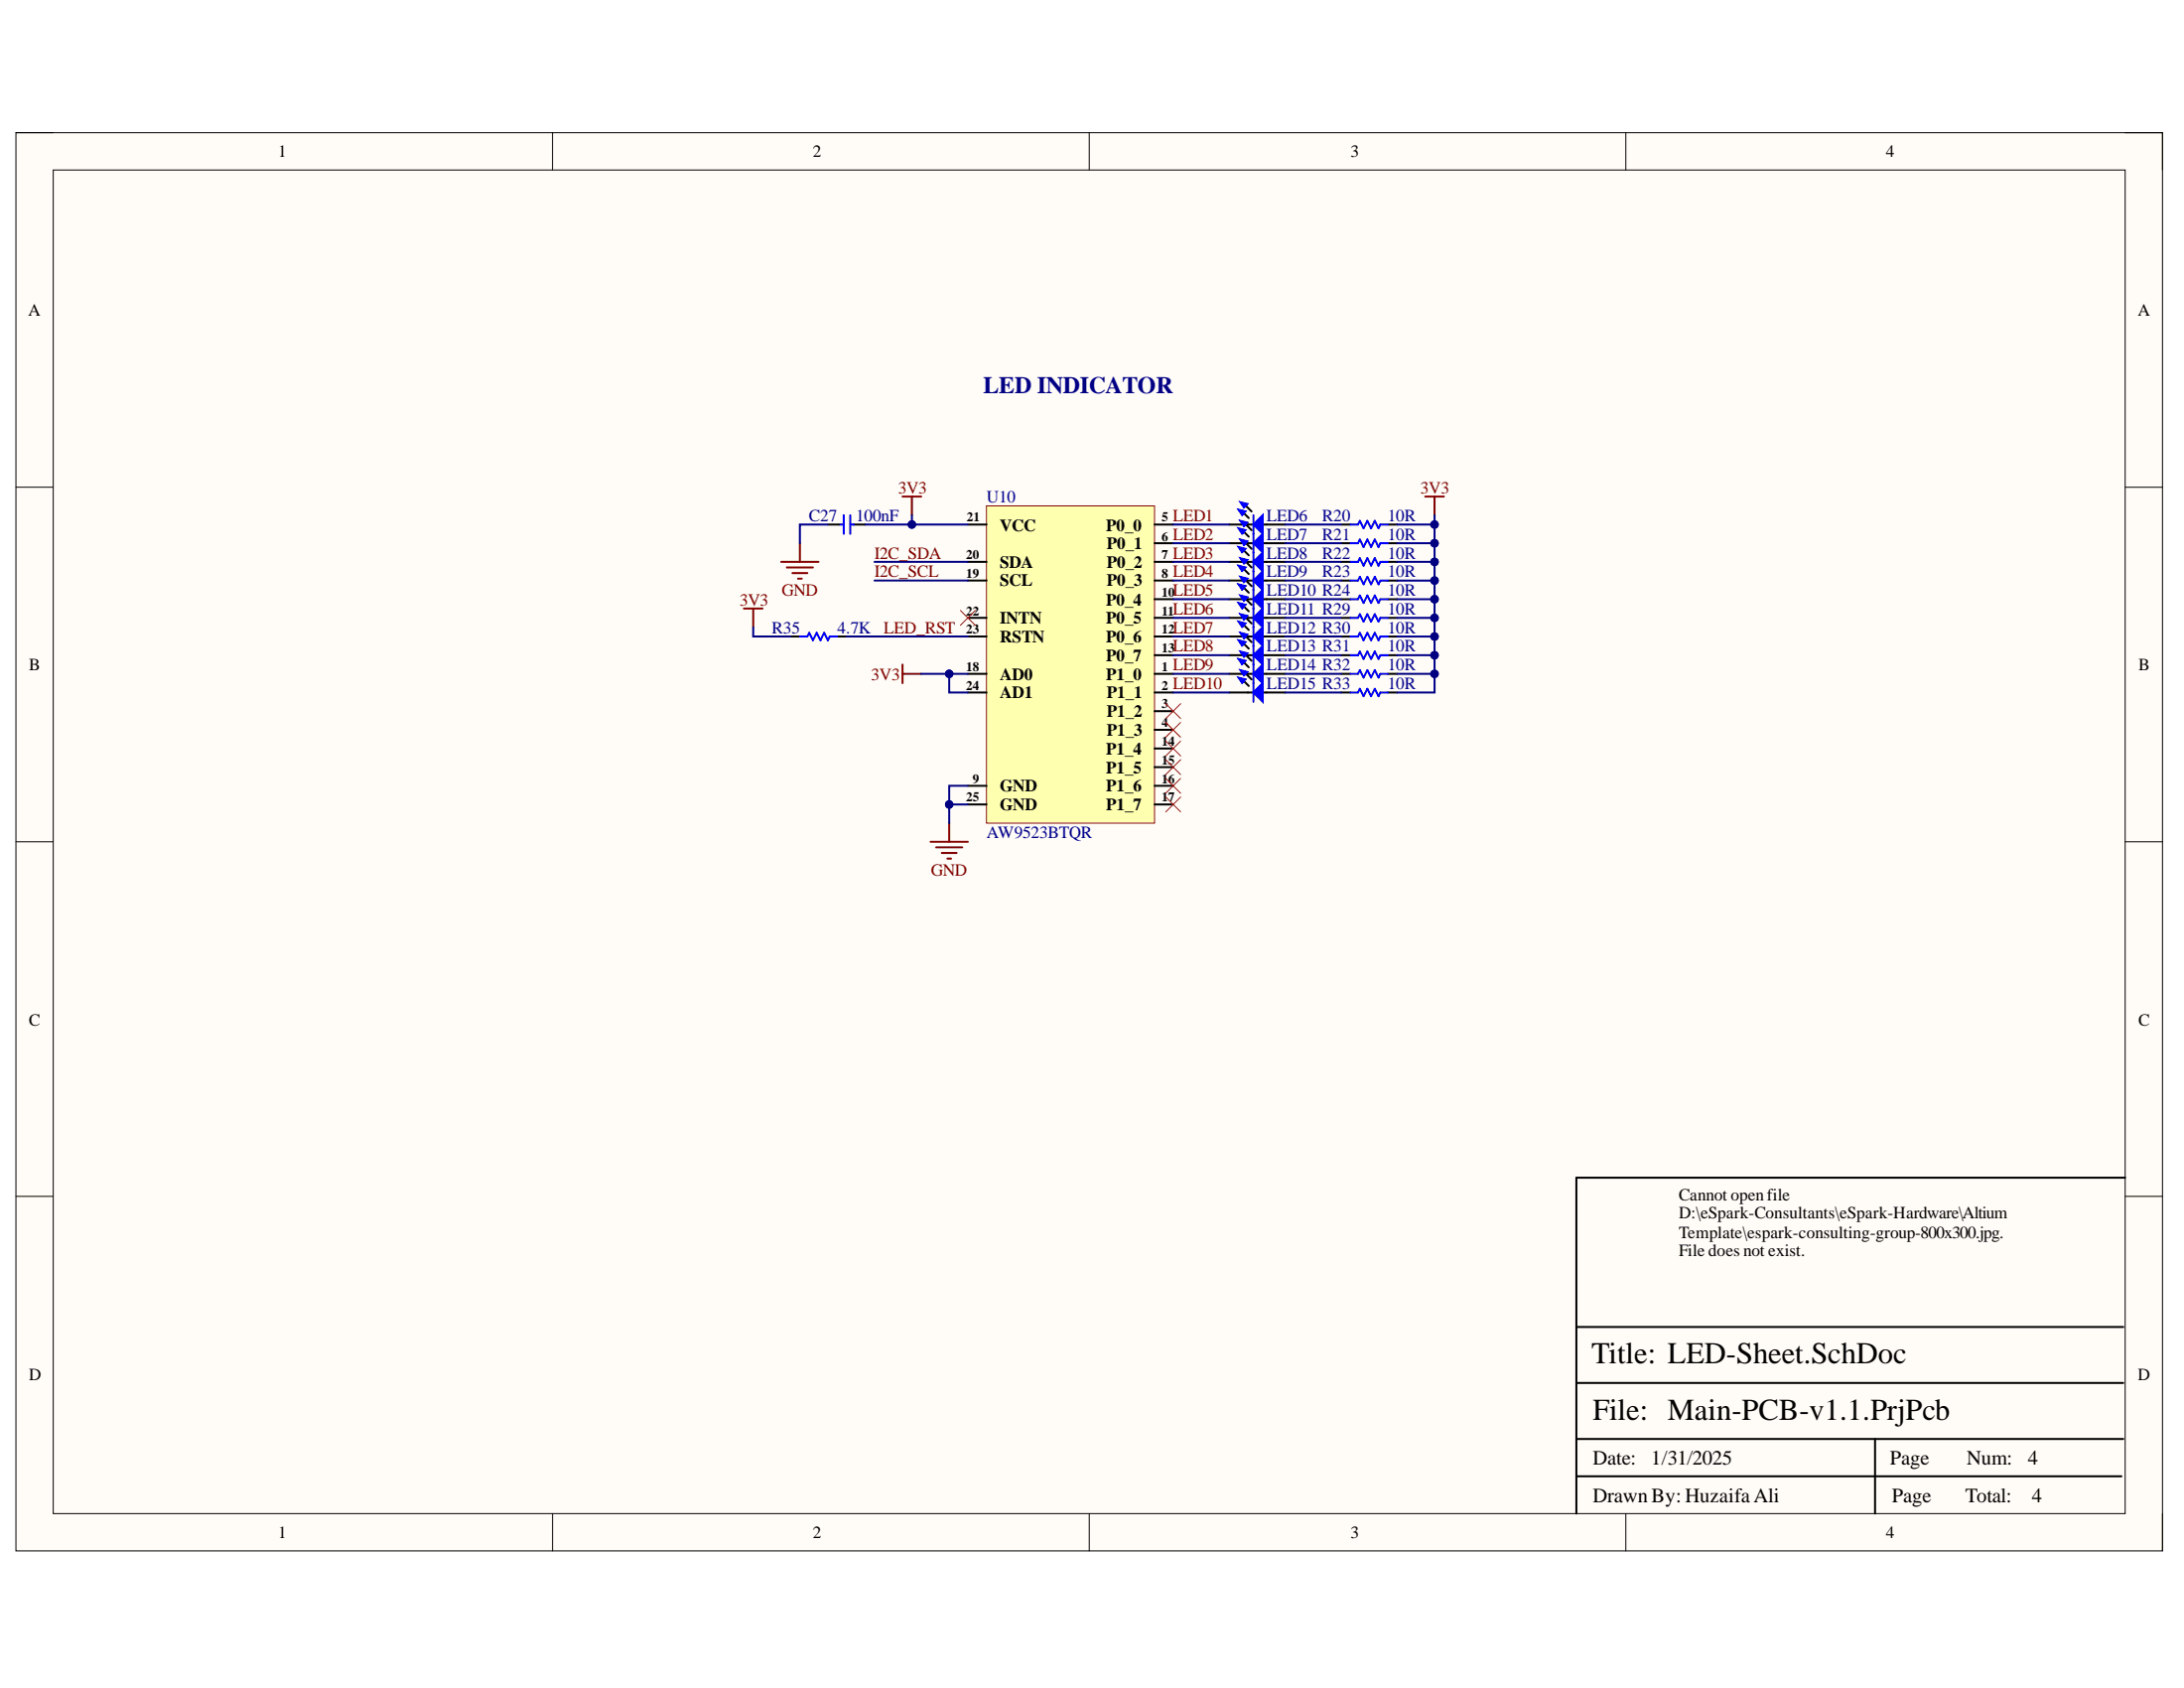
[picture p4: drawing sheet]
<svg xmlns="http://www.w3.org/2000/svg" width="279mm" height="216mm" viewBox="0 0 279 216" stroke-linecap="round" stroke-linejoin="round" font-family="sans-serif">
<path d="M2 17h274.6v181.4h-274.6z" fill-rule="evenodd" fill="#fffcf8"/>
<path d="M2 17h274.6v181.4h-274.6z" fill="none" stroke="#000" stroke-width=".13"/>
<path d="M6.8 21.7h265.1v171.9h-265.1z" fill-rule="evenodd" fill="#fffcf8"/>
<g fill="none" stroke="#000" stroke-width=".13">
<path d="M2 17h4.8M70.7 17v4.7M139.3 17v4.7M208 17v4.7M271.9 17h4.7v4.7M6.8 21.7h265.1v171.9h-265.1zM2 62.3h4.8M271.9 62.3h4.7M2 107.7h4.8M271.9 107.7h4.7M2 153h4.8M271.9 153h4.7"/>
<path d="M70.7 193.6v4.8M139.3 193.6v4.8M208 193.6v4.8M276.6 193.6v4.8"/>
</g>
<path d="M271.9 150.6h-70.2v43M201.7 176.9h69.9M201.7 169.7h69.9M201.7 188.8h69.7M201.7 184.1h69.9M239.9 184.1v9.5" fill="none" stroke="#000" stroke-width=".25"/>
<path d="M126.2 64.7h21.5v40.6h-21.5z" fill-rule="evenodd" fill="#ffffb0"/>
<path d="M126.2 64.7h21.5v40.6h-21.5z" fill="none" stroke="#800000" stroke-width=".13"/>
<g fill="none" stroke="#000" stroke-width=".25">
<path d="M105.9 67.1h1.4M109.1 67.1h1.6M123.8 67.1h2.4M123.8 71.9h2.4M123.8 74.3h2.4M123.8 79h2.4M147.7 67.1h2.4M147.7 69.5h2.4M147.7 71.9h2.4M147.7 74.3h2.4M147.7 76.6h2.4M147.7 79h2.4"/>
<path d="M159.2 65.7l.6 .6M171.6 67.1h1.2M171.6 69.5h1.2M171.6 71.9h1.2M171.6 74.3h1.2M171.6 76.6h1.2M171.6 79h1.2M177.5 67.1h1.2M177.5 69.5h1.2M177.5 71.9h1.2M177.5 74.3h1.2M177.5 76.6h1.2"/>
<path d="M177.5 79h1.2M101.1 81.4h1.2M107.1 81.4h1.2M123.8 86.2h2.4M123.8 88.6h2.4M123.8 81.4h2.4M147.7 86.2h2.4M147.7 88.6h2.4M147.7 91h2.4M147.7 93.3h2.4M147.7 81.4h2.4M147.7 83.8h2.4"/>
<path d="M147.7 95.7h2.4M147.7 98.1h2.4M171.6 86.2h1.2M171.6 88.6h1.2M171.6 81.4h1.2M171.6 83.8h1.2M177.5 86.2h1.2M177.5 88.6h1.2M177.5 81.4h1.2M177.5 83.8h1.2M123.8 100.5h2.4M123.8 102.9h2.4"/>
<path d="M147.7 100.5h2.4M147.7 102.9h2.4"/>
</g>
<g fill="none" stroke="#800000" stroke-width=".25">
<path d="M95.2 77.8h2.4M96.4 77.8v2.4M99.9 71.9h4.8M100.7 72.6h3.3M101.4 73.3h1.9M102.1 74h.5M102.3 69.5v2.4M115.5 63.5h2.4M116.7 63.5v2.4M182.3 63.5h2.4M183.5 63.5v2.4M115.5 85v2.4"/>
<path d="M115.5 86.2h2.4M119 107.7h4.8M119.8 108.4h3.3M120.5 109.1h1.9M121.2 109.8h.5M121.4 105.3v2.4"/>
</g>
<g fill="none" stroke="#00f" stroke-width=".25">
<path d="M107.3 67.1h.5M107.9 65.9v2.4M108.8 67.1h.5M108.8 65.9v2.4M172.8 67.1h.9l.3-.5 .4 1 .5-1 .5 1 .5-1 .5 1 .2-.5h.9M172.8 69.5h.9l.3-.5 .4 1 .5-1 .5 1 .5-1 .5 1 .2-.5h.9M172.8 71.9h.9l.3-.5 .4 .9 .5-.9 .5 .9 .5-.9 .5 .9 .2-.4h.9M172.8 74.3h.9l.3-.5 .4 .9 .5-.9 .5 .9 .5-.9 .5 .9 .2-.4h.9M172.8 76.6h.9l.3-.4 .4 .9 .5-.9 .5 .9 .5-.9 .5 .9 .2-.5h.9M172.8 79h.9l.3-.4 .4 .9 .5-.9 .5 .9 .5-.9 .5 .9 .2-.5h.9M102.3 81.4h1l.2-.5 .5 1 .5-1 .5 1 .4-1 .5 1 .3-.5h.9M172.8 81.4h.9l.3-.5 .4 1 .5-1 .5 1 .5-1 .5 1 .2-.5h.9"/>
<path d="M172.8 83.8h.9l.3-.5 .4 1 .5-1 .5 1 .5-1 .5 1 .2-.5h.9M172.8 86.2h.9l.3-.5 .4 1 .5-1 .5 1 .5-1 .5 1 .2-.5h.9M172.8 88.6h.9l.3-.5 .4 .9 .5-.9 .5 .9 .5-.9 .5 .9 .2-.4h.9"/>
</g>
<g fill="none" stroke="#f00" stroke-width=".13">
<path d="M122.9 78.1l1.9 1.9M124.8 78.1l-1.9 1.9M149.1 90l1.9 1.9M149.1 92.4l1.9 1.9M149.1 94.8l1.9 1.9M149.1 97.2l1.9 1.9M149.1 99.6l1.9 1.9M151 90l-1.9 1.9M151 92.4l-1.9 1.9M151 94.8l-1.9 1.9M151 97.2l-1.9 1.9M151 99.6l-1.9 1.9"/>
<path d="M149.1 101.9l1.9 1.9M151 101.9l-1.9 1.9"/>
</g>
<path d="M158.3 65.1l1.1 .3-.5 .5 .3-.2-.3 .2z" fill-rule="evenodd" fill="#00f"/>
<path d="M158.3 65.1l1.1 .3-.5 .5 .3-.2-.3 .2z" fill="none" stroke="#00f" stroke-width=".13"/>
<path d="M159.4 64.7l.7 .7" fill="none" stroke="#000" stroke-width=".25"/>
<path d="M158.6 64.1l1.1 .3-.6 .6 .3-.3-.3 .3z" fill-rule="evenodd" fill="#00f"/>
<path d="M158.6 64.1l1.1 .3-.6 .6 .3-.3-.3 .3z" fill="none" stroke="#00f" stroke-width=".13"/>
<path d="M157.2 67.1h3.2M161.5 67.1h2.9" fill="none" stroke="#000" stroke-width=".25"/>
<path d="M160.4 65.9v2.4" fill="none" stroke="#00f" stroke-width=".25"/>
<path d="M160.4 67.1l1.1-1.2v2.4z" fill="#00f"/>
<path d="M160.4 67.1l1.1-1.2v2.4z" fill="none" stroke="#00f" stroke-width=".25"/>
<path d="M159.2 68l.6 .6" fill="none" stroke="#000" stroke-width=".25"/>
<path d="M158.3 67.5l1.1 .3-.5 .5 .3-.3-.3 .3z" fill-rule="evenodd" fill="#00f"/>
<path d="M158.3 67.5l1.1 .3-.5 .5 .3-.3-.3 .3z" fill="none" stroke="#00f" stroke-width=".13"/>
<path d="M159.4 67.1l.7 .7" fill="none" stroke="#000" stroke-width=".25"/>
<path d="M158.6 66.5l1.1 .3-.6 .6 .3-.3-.3 .3z" fill-rule="evenodd" fill="#00f"/>
<path d="M158.6 66.5l1.1 .3-.6 .6 .3-.3-.3 .3z" fill="none" stroke="#00f" stroke-width=".13"/>
<path d="M157.2 69.5h3.2M161.5 69.5h2.9" fill="none" stroke="#000" stroke-width=".25"/>
<path d="M160.4 68.3v2.4" fill="none" stroke="#00f" stroke-width=".25"/>
<path d="M160.4 69.5l1.1-1.2v2.4z" fill="#00f"/>
<path d="M160.4 69.5l1.1-1.2v2.4z" fill="none" stroke="#00f" stroke-width=".25"/>
<path d="M159.2 70.4l.6 .6" fill="none" stroke="#000" stroke-width=".25"/>
<path d="M158.3 69.9l1.1 .3-.5 .5 .3-.3-.3 .3z" fill-rule="evenodd" fill="#00f"/>
<path d="M158.3 69.9l1.1 .3-.5 .5 .3-.3-.3 .3z" fill="none" stroke="#00f" stroke-width=".13"/>
<path d="M159.4 69.5l.7 .7" fill="none" stroke="#000" stroke-width=".25"/>
<path d="M158.6 68.9l1.1 .3-.6 .6 .3-.3-.3 .3z" fill-rule="evenodd" fill="#00f"/>
<path d="M158.6 68.9l1.1 .3-.6 .6 .3-.3-.3 .3z" fill="none" stroke="#00f" stroke-width=".13"/>
<path d="M157.2 71.9h3.2M161.5 71.9h2.9" fill="none" stroke="#000" stroke-width=".25"/>
<path d="M160.4 70.7v2.4" fill="none" stroke="#00f" stroke-width=".25"/>
<path d="M160.4 71.9l1.1-1.2v2.4z" fill="#00f"/>
<path d="M160.4 71.9l1.1-1.2v2.4z" fill="none" stroke="#00f" stroke-width=".25"/>
<path d="M159.2 72.8l.6 .6" fill="none" stroke="#000" stroke-width=".25"/>
<path d="M158.3 72.3l1.1 .2-.5 .6 .3-.3-.3 .3z" fill-rule="evenodd" fill="#00f"/>
<path d="M158.3 72.3l1.1 .2-.5 .6 .3-.3-.3 .3z" fill="none" stroke="#00f" stroke-width=".13"/>
<path d="M159.4 71.9l.7 .7" fill="none" stroke="#000" stroke-width=".25"/>
<path d="M158.6 71.3l1.1 .3-.6 .5 .3-.2-.3 .2z" fill-rule="evenodd" fill="#00f"/>
<path d="M158.6 71.3l1.1 .3-.6 .5 .3-.2-.3 .2z" fill="none" stroke="#00f" stroke-width=".13"/>
<path d="M157.2 74.3h3.2M161.5 74.3h2.9" fill="none" stroke="#000" stroke-width=".25"/>
<path d="M160.4 73.1v2.3" fill="none" stroke="#00f" stroke-width=".25"/>
<path d="M160.4 74.3l1.1-1.2v2.3z" fill="#00f"/>
<path d="M160.4 74.3l1.1-1.2v2.3z" fill="none" stroke="#00f" stroke-width=".25"/>
<path d="M159.2 75.2l.6 .6" fill="none" stroke="#000" stroke-width=".25"/>
<path d="M158.3 74.6l1.1 .3-.5 .6 .3-.3-.3 .3z" fill-rule="evenodd" fill="#00f"/>
<path d="M158.3 74.6l1.1 .3-.5 .6 .3-.3-.3 .3z" fill="none" stroke="#00f" stroke-width=".13"/>
<path d="M159.4 74.3l.7 .7" fill="none" stroke="#000" stroke-width=".25"/>
<path d="M158.6 73.7l1.1 .3-.6 .5 .3-.2-.3 .2z" fill-rule="evenodd" fill="#00f"/>
<path d="M158.6 73.7l1.1 .3-.6 .5 .3-.2-.3 .2z" fill="none" stroke="#00f" stroke-width=".13"/>
<path d="M157.2 76.6h3.2M161.5 76.6h2.9" fill="none" stroke="#000" stroke-width=".25"/>
<path d="M160.4 75.4v2.4" fill="none" stroke="#00f" stroke-width=".25"/>
<path d="M160.4 76.6l1.1-1.2v2.4z" fill="#00f"/>
<path d="M160.4 76.6l1.1-1.2v2.4z" fill="none" stroke="#00f" stroke-width=".25"/>
<path d="M159.2 77.6l.6 .6" fill="none" stroke="#000" stroke-width=".25"/>
<path d="M158.3 77l1.1 .3-.5 .6 .3-.3-.3 .3z" fill-rule="evenodd" fill="#00f"/>
<path d="M158.3 77l1.1 .3-.5 .6 .3-.3-.3 .3z" fill="none" stroke="#00f" stroke-width=".13"/>
<path d="M159.4 76.6l.7 .8" fill="none" stroke="#000" stroke-width=".25"/>
<path d="M158.6 76.1l1.1 .3-.6 .5 .3-.3-.3 .3z" fill-rule="evenodd" fill="#00f"/>
<path d="M158.6 76.1l1.1 .3-.6 .5 .3-.3-.3 .3z" fill="none" stroke="#00f" stroke-width=".13"/>
<path d="M157.2 79h3.2M161.5 79h2.9" fill="none" stroke="#000" stroke-width=".25"/>
<path d="M160.4 77.8v2.4" fill="none" stroke="#00f" stroke-width=".25"/>
<path d="M160.4 79l1.1-1.2v2.4z" fill="#00f"/>
<path d="M160.4 79l1.1-1.2v2.4z" fill="none" stroke="#00f" stroke-width=".25"/>
<path d="M159.2 80l.6 .6" fill="none" stroke="#000" stroke-width=".25"/>
<path d="M158.3 79.4l1.1 .3-.5 .6 .3-.3-.3 .3z" fill-rule="evenodd" fill="#00f"/>
<path d="M158.3 79.4l1.1 .3-.5 .6 .3-.3-.3 .3z" fill="none" stroke="#00f" stroke-width=".13"/>
<path d="M159.4 79l.7 .7" fill="none" stroke="#000" stroke-width=".25"/>
<path d="M158.6 78.5l1.1 .2-.6 .6 .3-.3-.3 .3z" fill-rule="evenodd" fill="#00f"/>
<path d="M158.6 78.5l1.1 .2-.6 .6 .3-.3-.3 .3z" fill="none" stroke="#00f" stroke-width=".13"/>
<path d="M157.2 81.4h3.2M161.5 81.4h2.9" fill="none" stroke="#000" stroke-width=".25"/>
<path d="M160.4 80.2v2.4" fill="none" stroke="#00f" stroke-width=".25"/>
<path d="M160.4 81.4l1.1-1.2v2.4z" fill="#00f"/>
<path d="M160.4 81.4l1.1-1.2v2.4z" fill="none" stroke="#00f" stroke-width=".25"/>
<path d="M159.2 82.4l.6 .6" fill="none" stroke="#000" stroke-width=".25"/>
<path d="M158.3 81.8l1.1 .3-.5 .6 .3-.3-.3 .3z" fill-rule="evenodd" fill="#00f"/>
<path d="M158.3 81.8l1.1 .3-.5 .6 .3-.3-.3 .3z" fill="none" stroke="#00f" stroke-width=".13"/>
<path d="M159.4 81.4l.7 .7" fill="none" stroke="#000" stroke-width=".25"/>
<path d="M158.6 80.8l1.1 .3-.6 .6 .3-.3-.3 .3z" fill-rule="evenodd" fill="#00f"/>
<path d="M158.6 80.8l1.1 .3-.6 .6 .3-.3-.3 .3z" fill="none" stroke="#00f" stroke-width=".13"/>
<path d="M157.2 83.8h3.2M161.5 83.8h2.9" fill="none" stroke="#000" stroke-width=".25"/>
<path d="M160.4 82.6v2.4" fill="none" stroke="#00f" stroke-width=".25"/>
<path d="M161.5 82.6v2.4l-1.1-1.2z" fill="#00f"/>
<path d="M161.5 82.6v2.4l-1.1-1.2z" fill="none" stroke="#00f" stroke-width=".25"/>
<path d="M159.2 84.8l.6 .5" fill="none" stroke="#000" stroke-width=".25"/>
<path d="M158.3 84.2l1.1 .3-.5 .5 .3-.2-.3 .2z" fill-rule="evenodd" fill="#00f"/>
<path d="M158.3 84.2l1.1 .3-.5 .5 .3-.2-.3 .2z" fill="none" stroke="#00f" stroke-width=".13"/>
<path d="M159.4 83.8l.7 .7" fill="none" stroke="#000" stroke-width=".25"/>
<path d="M158.6 83.2l1.1 .3-.6 .6 .3-.3-.3 .3z" fill-rule="evenodd" fill="#00f"/>
<path d="M158.6 83.2l1.1 .3-.6 .6 .3-.3-.3 .3z" fill="none" stroke="#00f" stroke-width=".13"/>
<path d="M157.2 86.2h3.2M161.5 86.2h2.9" fill="none" stroke="#000" stroke-width=".25"/>
<path d="M160.4 85v2.4" fill="none" stroke="#00f" stroke-width=".25"/>
<path d="M160.4 86.2l1.1-1.2v2.4z" fill="#00f"/>
<path d="M160.4 86.2l1.1-1.2v2.4z" fill="none" stroke="#00f" stroke-width=".25"/>
<path d="M159.2 87.1l.6 .6" fill="none" stroke="#000" stroke-width=".25"/>
<path d="M158.3 86.6l1.1 .3-.5 .5 .3-.3-.3 .3z" fill-rule="evenodd" fill="#00f"/>
<path d="M158.3 86.6l1.1 .3-.5 .5 .3-.3-.3 .3z" fill="none" stroke="#00f" stroke-width=".13"/>
<path d="M159.4 86.2l.7 .7" fill="none" stroke="#000" stroke-width=".25"/>
<path d="M158.6 85.6l1.1 .3-.6 .6 .3-.3-.3 .3z" fill-rule="evenodd" fill="#00f"/>
<path d="M158.6 85.6l1.1 .3-.6 .6 .3-.3-.3 .3z" fill="none" stroke="#00f" stroke-width=".13"/>
<path d="M157.2 88.6h3.2M161.5 88.6h2.9" fill="none" stroke="#000" stroke-width=".25"/>
<path d="M160.4 87.4v2.4" fill="none" stroke="#00f" stroke-width=".25"/>
<path d="M160.4 88.6l1.1-1.2v2.4z" fill="#00f"/>
<path d="M160.4 88.6l1.1-1.2v2.4z" fill="none" stroke="#00f" stroke-width=".25"/>
<path d="M111.9 71.9h11.9M111.9 74.3h11.9M121.4 86.2v2.4h2.4" fill="none" stroke="#000080" stroke-width=".25"/>
<circle cx="121.4" cy="86.2" r=".48" fill="#000080"/>
<circle cx="121.4" cy="86.2" r=".48" fill="none" stroke="#000080" stroke-width=".13"/>
<path d="M116.7 65.9v1.2h7.1M96.4 80.2v1.2h4.7M108.3 81.4h15.5" fill="none" stroke="#000080" stroke-width=".25"/>
<circle cx="116.7" cy="67.1" r=".48" fill="#000080"/>
<circle cx="116.7" cy="67.1" r=".48" fill="none" stroke="#000080" stroke-width=".13"/>
<path d="M105.9 67.1h-3.6v2.4M110.7 67.1h6" fill="none" stroke="#000080" stroke-width=".25"/>
<circle cx="116.7" cy="67.1" r=".48" fill="#000080"/>
<circle cx="116.7" cy="67.1" r=".48" fill="none" stroke="#000080" stroke-width=".13"/>
<path d="M121.4 102.9h2.4" fill="none" stroke="#000080" stroke-width=".25"/>
<circle cx="121.4" cy="102.9" r=".48" fill="#000080"/>
<circle cx="121.4" cy="102.9" r=".48" fill="none" stroke="#000080" stroke-width=".13"/>
<path d="M117.9 86.2h5.9" fill="none" stroke="#000080" stroke-width=".25"/>
<circle cx="121.4" cy="86.2" r=".48" fill="#000080"/>
<circle cx="121.4" cy="86.2" r=".48" fill="none" stroke="#000080" stroke-width=".13"/>
<path d="M123.8 100.5h-2.4v4.8" fill="none" stroke="#000080" stroke-width=".25"/>
<circle cx="121.4" cy="102.9" r=".48" fill="#000080"/>
<circle cx="121.4" cy="102.9" r=".48" fill="none" stroke="#000080" stroke-width=".13"/>
<path d="M183.5 65.9v1.2h-4.8" fill="none" stroke="#000080" stroke-width=".25"/>
<circle cx="183.5" cy="67.1" r=".48" fill="#000080"/>
<circle cx="183.5" cy="67.1" r=".48" fill="none" stroke="#000080" stroke-width=".13"/>
<path d="M164.4 67.1h7.2M164.4 69.5h7.2M164.4 71.9h7.2M164.4 74.3h7.2M164.4 76.6h7.2M164.4 79h7.2M183.5 67.1v2.4h-4.8M164.4 81.4h7.2M164.4 83.8h7.2M164.4 86.2h7.2M164.4 88.6h7.2" fill="none" stroke="#000080" stroke-width=".25"/>
<circle cx="183.5" cy="69.5" r=".48" fill="#000080"/>
<circle cx="183.5" cy="69.5" r=".48" fill="none" stroke="#000080" stroke-width=".13"/>
<circle cx="183.5" cy="67.1" r=".48" fill="#000080"/>
<circle cx="183.5" cy="67.1" r=".48" fill="none" stroke="#000080" stroke-width=".13"/>
<path d="M183.5 69.5v2.4h-4.8" fill="none" stroke="#000080" stroke-width=".25"/>
<circle cx="183.5" cy="71.9" r=".48" fill="#000080"/>
<circle cx="183.5" cy="71.9" r=".48" fill="none" stroke="#000080" stroke-width=".13"/>
<circle cx="183.5" cy="69.5" r=".48" fill="#000080"/>
<circle cx="183.5" cy="69.5" r=".48" fill="none" stroke="#000080" stroke-width=".13"/>
<path d="M183.5 71.9v2.4h-4.8" fill="none" stroke="#000080" stroke-width=".25"/>
<circle cx="183.5" cy="74.3" r=".48" fill="#000080"/>
<circle cx="183.5" cy="74.3" r=".48" fill="none" stroke="#000080" stroke-width=".13"/>
<circle cx="183.5" cy="71.9" r=".48" fill="#000080"/>
<circle cx="183.5" cy="71.9" r=".48" fill="none" stroke="#000080" stroke-width=".13"/>
<path d="M183.5 74.3v2.3h-4.8" fill="none" stroke="#000080" stroke-width=".25"/>
<circle cx="183.5" cy="76.6" r=".48" fill="#000080"/>
<circle cx="183.5" cy="76.6" r=".48" fill="none" stroke="#000080" stroke-width=".13"/>
<circle cx="183.5" cy="74.3" r=".48" fill="#000080"/>
<circle cx="183.5" cy="74.3" r=".48" fill="none" stroke="#000080" stroke-width=".13"/>
<path d="M178.7 79h4.8" fill="none" stroke="#000080" stroke-width=".25"/>
<circle cx="183.5" cy="79" r=".48" fill="#000080"/>
<circle cx="183.5" cy="79" r=".48" fill="none" stroke="#000080" stroke-width=".13"/>
<path d="M178.7 81.4h4.8" fill="none" stroke="#000080" stroke-width=".25"/>
<circle cx="183.5" cy="81.4" r=".48" fill="#000080"/>
<circle cx="183.5" cy="81.4" r=".48" fill="none" stroke="#000080" stroke-width=".13"/>
<path d="M178.7 83.8h4.8" fill="none" stroke="#000080" stroke-width=".25"/>
<circle cx="183.5" cy="83.8" r=".48" fill="#000080"/>
<circle cx="183.5" cy="83.8" r=".48" fill="none" stroke="#000080" stroke-width=".13"/>
<path d="M178.7 86.2h4.8" fill="none" stroke="#000080" stroke-width=".25"/>
<circle cx="183.5" cy="86.2" r=".48" fill="#000080"/>
<circle cx="183.5" cy="86.2" r=".48" fill="none" stroke="#000080" stroke-width=".13"/>
<path d="M183.5 76.6v12h-4.8" fill="none" stroke="#000080" stroke-width=".25"/>
<circle cx="183.5" cy="86.2" r=".48" fill="#000080"/>
<circle cx="183.5" cy="86.2" r=".48" fill="none" stroke="#000080" stroke-width=".13"/>
<circle cx="183.5" cy="83.8" r=".48" fill="#000080"/>
<circle cx="183.5" cy="83.8" r=".48" fill="none" stroke="#000080" stroke-width=".13"/>
<circle cx="183.5" cy="81.4" r=".48" fill="#000080"/>
<circle cx="183.5" cy="81.4" r=".48" fill="none" stroke="#000080" stroke-width=".13"/>
<circle cx="183.5" cy="79" r=".48" fill="#000080"/>
<circle cx="183.5" cy="79" r=".48" fill="none" stroke="#000080" stroke-width=".13"/>
<circle cx="183.5" cy="76.6" r=".48" fill="#000080"/>
<circle cx="183.5" cy="76.6" r=".48" fill="none" stroke="#000080" stroke-width=".13"/>
<path d="M150.1 67.1h7.1M150.1 69.5h7.1M150.1 71.9h7.1M150.1 74.3h7.1M150.1 76.6h7.1M150.1 79h7.1M150.1 81.4h7.1M150.1 83.8h7.1M150.1 86.2h7.1M150.1 88.6h7.1" fill="none" stroke="#000080" stroke-width=".25"/>
<g font-size="3.9">
<text x="203.6" y="174.4">Title: LED-Sheet.SchDoc</text>
<text x="203.8" y="181.6">File: Main-PCB-v1.1.PrjPcb</text>
</g>
<text font-size="3" fill="#000080" x="125.8" y="50.2">LED INDICATOR</text>
<g font-size="2.6">
<text x="203.8" y="187.3">Date:</text>
<text x="211.2" y="187.3">1/31/2025</text>
<text x="241.8" y="187.3">Page</text>
<text x="251.6" y="187.3">Num:</text>
<text x="259.5" y="187.3">4</text>
<text x="203.8" y="192.1">Drawn By: HuzaifaAli</text>
<text x="242.1" y="192.1">Page</text>
<text x="251.4" y="192.1">Total:</text>
<text x="260" y="192.1">4</text>
</g>
<g font-size="2.2">
<text x="35.6" y="20.1">1</text>
<text x="104" y="20.1">2</text>
<text x="172.8" y="20.1">3</text>
<text x="241.3" y="20.1">4</text>
<text x="3.6" y="40.4">A</text>
<text x="273.5" y="40.4">A</text>
<text x="127.9" y="67.9">VCC</text>
<text x="141.5" y="67.9">P0_0</text>
<text x="141.6" y="70.3">P0_1</text>
<text x="127.9" y="75">SCL</text>
<text x="127.9" y="72.6">SDA</text>
<text x="141.5" y="77.4">P0_4</text>
<text x="141.6" y="72.6">P0_2</text>
<text x="141.6" y="75">P0_3</text>
<text x="127.9" y="79.8">INTN</text>
<text x="127.9" y="82.2">RSTN</text>
<text x="141.5" y="79.8">P0_5</text>
<text x="141.5" y="82.2">P0_6</text>
<text x="3.7" y="85.7">B</text>
<text x="127.9" y="87">AD0</text>
<text x="127.9" y="89.3">AD1</text>
<text x="141.5" y="87">P1_0</text>
<text x="141.5" y="84.5">P0_7</text>
<text x="141.6" y="89.3">P1_1</text>
<text x="273.6" y="85.7">B</text>
<text x="141.6" y="91.7">P1_2</text>
<text x="141.6" y="94.1">P1_3</text>
<text x="127.9" y="101.3">GND</text>
<text x="141.5" y="96.5">P1_4</text>
<text x="141.5" y="98.9">P1_5</text>
<text x="141.5" y="101.3">P1_6</text>
<text x="127.9" y="103.6">GND</text>
<text x="141.5" y="103.6">P1_7</text>
<text x="3.7" y="131.1">C</text>
<text x="273.6" y="131.1">C</text>
<text x="214.8" y="153.5">Cannot openfile</text>
<text x="214.8" y="155.9">D:\eSpark-Consultants\eSpark-Hardware\Altium</text>
<text x="214.8" y="158.3">Template\espark-consulting-group-800x300.jpg.</text>
<text x="214.8" y="160.7">File does not exist.</text>
<text x="3.7" y="176.5">D</text>
<text x="273.5" y="176.5">D</text>
<text x="35.6" y="196.8">1</text>
<text x="104" y="196.8">2</text>
<text x="172.8" y="196.8">3</text>
<text x="241.3" y="196.8">4</text>
</g>
<g font-size="2.2" fill="#800000">
<text x="114.9" y="63.1">3V3</text>
<text x="181.7" y="63.1">3V3</text>
<text x="111.9" y="71.4">I2C_SDA</text>
<text x="150" y="66.6">LED1</text>
<text x="150" y="69.1">LED2</text>
<text x="150" y="71.4">LED3</text>
<text x="94.6" y="77.4">3V3</text>
<text x="100" y="76.2">GND</text>
<text x="111.9" y="73.8">I2C_SCL</text>
<text x="150" y="73.8">LED4</text>
<text x="150" y="76.2">LED5</text>
<text x="113" y="81">LED_RST</text>
<text x="150" y="78.6">LED6</text>
<text x="150" y="81">LED7</text>
<text x="150" y="83.3">LED8</text>
<text x="111.4" y="87">3V3</text>
<text x="150" y="85.7">LED9</text>
<text x="150" y="88.2">LED10</text>
<text x="119.1" y="112">GND</text>
</g>
<g font-size="2.2" fill="#000080">
<text x="126.2" y="64.3">U10</text>
<text x="103.5" y="66.6">C27</text>
<text x="109.5" y="66.6">100nF</text>
<text x="162" y="66.6">LED6</text>
<text x="162" y="69.1">LED7</text>
<text x="162" y="71.4">LED8</text>
<text x="169.1" y="66.6">R20</text>
<text x="169.1" y="69.1">R21</text>
<text x="169.1" y="71.4">R22</text>
<text x="177.5" y="66.6">10R</text>
<text x="177.5" y="69.1">10R</text>
<text x="177.5" y="71.4">10R</text>
<text x="162" y="73.8">LED9</text>
<text x="162" y="76.2">LED10 R24</text>
<text x="169.1" y="73.8">R23</text>
<text x="177.5" y="73.8">10R</text>
<text x="177.5" y="76.2">10R</text>
<text x="98.8" y="81">R35</text>
<text x="107.1" y="81">4.7K</text>
<text x="162" y="78.6">LED11 R29</text>
<text x="162" y="81">LED12 R30</text>
<text x="162" y="83.3">LED13 R31</text>
<text x="177.5" y="78.6">10R</text>
<text x="177.5" y="81">10R</text>
<text x="177.5" y="83.3">10R</text>
<text x="162" y="85.7">LED14 R32</text>
<text x="162" y="88.2">LED15 R33</text>
<text x="177.5" y="85.7">10R</text>
<text x="177.5" y="88.2">10R</text>
<text x="126.2" y="107.2">AW9523BTQR</text>
</g>
<g font-size="1.7">
<text x="123.6" y="71.5">20</text>
<text x="123.7" y="66.7">21</text>
<text x="148.6" y="66.7">5</text>
<text x="148.6" y="69.2">6</text>
<text x="148.6" y="71.5">7</text>
<text x="123.6" y="73.9">19</text>
<text x="148.6" y="73.9">8</text>
<text x="148.6" y="76.3">10</text>
<text x="123.6" y="78.7">22</text>
<text x="123.6" y="81.1">23</text>
<text x="148.6" y="78.7">11</text>
<text x="148.6" y="81.1">12</text>
<text x="148.6" y="83.4">13</text>
<text x="123.6" y="85.9">18</text>
<text x="123.6" y="88.2">24</text>
<text x="148.6" y="85.9">1</text>
<text x="148.6" y="88.2">2</text>
<text x="148.6" y="90.6">3</text>
<text x="148.6" y="93">4</text>
<text x="148.6" y="95.4">14</text>
<text x="124.4" y="100.2">9</text>
<text x="148.6" y="97.8">15</text>
<text x="148.6" y="100.2">16</text>
<text x="123.6" y="102.5">25</text>
<text x="148.6" y="102.5">17</text>
</g>
</svg>
